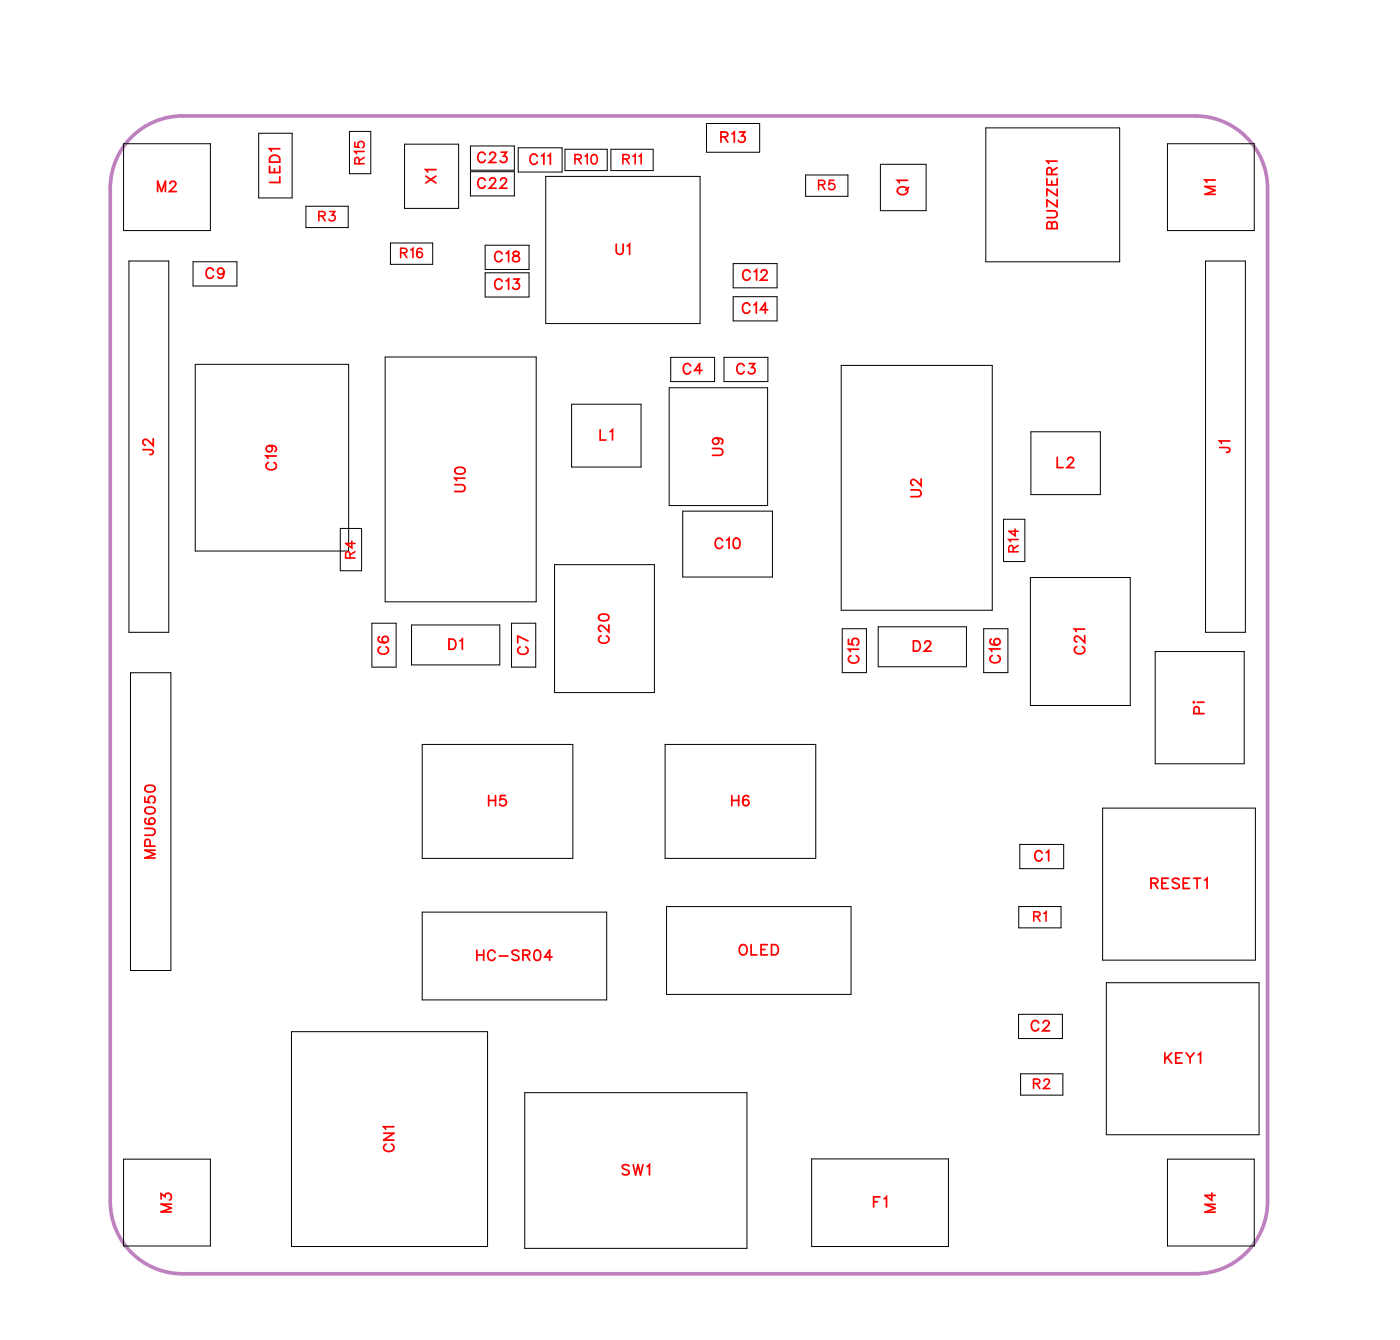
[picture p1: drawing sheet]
<svg xmlns="http://www.w3.org/2000/svg" width="97mm" height="93mm" viewBox="0 0 97 93" stroke-linecap="round" stroke-linejoin="round" font-family="sans-serif">
<path d="M9.4 9.2a5 5 0 0 1 3.2-1.2h70a5 5 0 0 1 5 5v70a5 5 0 0 1-5 5h-70a5 5 0 0 1-5-5v-70a5 5 0 0 1 1.8-3.8z" fill="none" stroke="#bf80bf" stroke-width=".25"/>
<g fill="none" stroke="#000" stroke-width=".07">
<path d="M8.5 9.9h6v6h-6zM8.9 18h2.8v25.7h-2.8zM13.3 18.1h3.1v1.7h-3.1zM17.9 9.2h2.3v4.5h-2.3zM21.1 14.3h3v1.4h-3zM24.2 9.1h1.4v2.9h-1.4zM27 16.8h2.9v1.5h-2.9zM28 10h3.7v4.4h-3.7zM32.5 10.1h3.1v1.7h-3.1zM32.5 11.9h3.1v1.6h-3.1zM33.5 16.9h3.1v1.7h-3.1zM33.5 18.8h3.1v1.7h-3.1z"/>
<path d="M35.8 10.2h3.1v1.7h-3.1zM37.7 12.2h10.7v10.2h-10.7zM39.1 10.3h2.9v1.5h-2.9zM42.2 10.3h3v1.5h-3zM48.8 8.5h3.7v2h-3.7zM50.7 18.2h3v1.7h-3zM55.7 12.1h2.9v1.5h-2.9zM60.9 11.4h3.1v3.2h-3.1zM68.1 8.8h9.3v9.3h-9.3zM80.7 9.9h6v6h-6zM83.3 18h2.8v25.7h-2.8zM13.5 25.2h10.6v12.9h-10.6z"/>
<path d="M23.5 36.5h1.5v2.9h-1.5zM26.6 24.7h10.5v16.9h-10.5zM38.3 39h6.9v8.9h-6.9zM39.5 27.9h4.8v4.4h-4.8zM46.3 26.8h6.8v8.1h-6.8zM46.4 24.7h3v1.7h-3zM47.2 35.3h6.2v4.6h-6.2zM50 24.7h3.1v1.7h-3.1zM50.7 20.5h3v1.7h-3zM58.1 25.2h10.5v17h-10.5zM69.4 35.9h1.4v2.9h-1.4zM71.2 39.9h6.9v8.8h-6.9z"/>
<path d="M71.3 29.8h4.8v4.4h-4.8zM9 46.5h2.8v20.6h-2.8zM25.7 43.1h1.7v3h-1.7zM28.4 43.2h6.1v2.7h-6.1zM29.2 51.4h10.4v7.9h-10.4zM35.4 43.1h1.6v3h-1.6zM46 51.4h10.4v7.9h-10.4zM58.2 43.4h1.7v3.1h-1.7zM60.7 43.3h6.1v2.8h-6.1zM68 43.4h1.7v3.1h-1.7zM70.5 58.3h3v1.7h-3zM76.2 55.8h10.6v10.5h-10.6z"/>
<path d="M79.9 45h6.1v7.8h-6.1zM20.1 71.3h13.6v14.8h-13.6zM29.2 63h12.7v6.1h-12.7zM36.3 75.5h15.3v10.8h-15.3zM46.1 62.6h12.7v6.1h-12.7zM70.4 70.1h3v1.7h-3zM70.4 62.6h2.9v1.5h-2.9zM70.6 74.2h2.9v1.5h-2.9zM76.5 67.9h10.5v10.5h-10.5zM8.5 80.1h6v6h-6zM56.1 80.1h9.5v6h-9.5zM80.7 80.1h6v6h-6z"/>
</g>
<g fill="none" stroke="#f00" stroke-width=".12">
<path d="M10.9 13.2v-.7l.3 .7 .2-.7v.7M11.7 12.7l.2-.2h.1l.2 .2-.1 .2-.4 .3h.5M14.8 18.7a.26 .26 0 0 0-.3-.2 .26 .26 0 0 0-.3 .3v.2a.26 .26 0 0 0 .3 .2 .26 .26 0 0 0 .3-.1M15.5 18.8a.22 .22 0 0 1-.3 .1 .22 .22 0 0 1-.1-.3 .22 .22 0 0 1 .3 0l.1 .2a.34 .34 0 0 1-.3 .4l-.1-.1M18.6 11.5v.4h.7v-.4M18.7 10.8l.2-.1 .3 .1 .1 .4h-.7zM19 11.7v.2M19.3 10.3h-.7l.2 .1M19.3 12.2v.4h-.7M29.4 12.2l.7 .4M30.1 11.7h-.7l.2 .2M30.1 12.2l-.7 .4"/>
<path d="M33.5 12.5a.26 .26 0 0 0-.3-.2 .26 .26 0 0 0-.2 .3v.1a.26 .26 0 0 0 .2 .3 .26 .26 0 0 0 .3-.2M33.5 10.7a.26 .26 0 0 0-.3-.2 .26 .26 0 0 0-.2 .3v.2a.26 .26 0 0 0 .2 .2 .26 .26 0 0 0 .3-.1M33.9 12.5l.1-.2h.1l.2 .1-.1 .3-.4 .3h.5M33.9 10.7l.1-.2h.1l.2 .2-.1 .2-.4 .3h.5M34.6 12.5l.1-.2h.2l.1 .1-.1 .3-.3 .3h.4M34.6 10.5h.4l-.2 .3a.24 .24 0 0 1 .2 .4 .24 .24 0 0 1-.4-.1M34.7 19.5a.26 .26 0 0 0-.3-.2 .26 .26 0 0 0-.2 .3v.1a.26 .26 0 0 0 .2 .3 .26 .26 0 0 0 .3-.2M34.7 17.5a.26 .26 0 0 0-.3-.1 .26 .26 0 0 0-.2 .2v.2a.26 .26 0 0 0 .2 .3 .26 .26 0 0 0 .3-.2M35 19.4l.2-.1v.7M35 17.5l.2-.1v.7M35.5 19.3h.4l-.2 .3a.24 .24 0 0 1 .1 .3 .24 .24 0 0 1-.4 0M35.5 17.4v.2l.3 .1 .1 .1a.24 .24 0 0 1-.2 .3 .24 .24 0 0 1-.3-.3l.5-.3-.1-.1z"/>
<path d="M37.1 10.8a.26 .26 0 0 0-.3-.2 .26 .26 0 0 0-.2 .3v.2a.26 .26 0 0 0 .2 .3 .26 .26 0 0 0 .3-.2M37.4 10.8l.2-.2v.8M37.9 10.8l.1-.2v.8M42.6 16.9v.5l.2 .2 .2-.1 .1-.6M43.4 17l.1-.1v.7M49.8 9.5l.4-.1 .1-.1-.2-.2h-.3v.7M50.1 9.5l.2 .3M50.6 9.3l.2-.2v.7M51.1 9.1h.4l-.2 .3a.24 .24 0 0 1 .2 .4 .25 .25 0 0 1-.5-.1M51.9 18.8a.26 .26 0 0 0-.3-.2 .26 .26 0 0 0-.3 .3v.2a.26 .26 0 0 0 .3 .3 .26 .26 0 0 0 .3-.2M52.1 18.8l.2-.2v.8M52.6 18.8l.2-.2h.1l.1 .2-.1 .2-.3 .4h.5"/>
<path d="M62.1 13a.35 .35 0 0 1 .5-.1 .35 .35 0 0 1 .1 .4 .33 .33 0 0 1-.5 .1 .33 .33 0 0 1-.1-.4zM62.7 12.5h-.7l.2 .1M62.8 12.9l-.2 .2M72.4 14.6h.5l.2 .2-.1 .2h-.6M72.4 12.3v.5h.7v-.5M72.7 15.5l-.1-.2-.2 .1v.4h.7v-.3l-.2-.2-.2 .1v.4M72.7 12.1v-.4l-.3-.1v.5h.7M72.7 12.5v.3M73.1 11.1h-.7l.1 .2M73.1 13.8v.5l-.7-.5v.5M73.1 13.1v.4l-.7-.4v.4M73.1 11.6l-.4 .2"/>
<path d="M84 12.4h-.7l.1 .2M84 12.9h-.7l.7 .3-.7 .2h.7M9.9 31.1h.6l.1 .2-.2 .1M10.6 30.3v.5l-.3-.3-.3-.2-.1 .2v.1l.2 .2M18.6 32a.26 .26 0 0 0-.2 .3 .26 .26 0 0 0 .3 .2h.1a.26 .26 0 0 0 .3-.2 .26 .26 0 0 0-.2-.3M18.6 30.8a.22 .22 0 0 1 .2 .3 .22 .22 0 0 1-.3 .1 .22 .22 0 0 1 0-.4h.1a.34 .34 0 0 1 .5 .3l-.1 .1M19.1 31.5h-.7l.1 .2M31.4 33.5h.5l.2 .2-.1 .2-.6 .1M31.5 32.4l.2-.1a.3 .3 0 0 1 .4 .3 .38 .38 0 0 1-.3 .2 .38 .38 0 0 1-.4-.3zM32.1 33h-.7l.2 .2M41.5 29.7v.7h.4M42.2 29.8l.1-.1v.7"/>
<path d="M47.7 25.3a.26 .26 0 0 0-.3-.2 .26 .26 0 0 0-.2 .3v.2a.26 .26 0 0 0 .2 .2 .26 .26 0 0 0 .3-.1M48.5 25.6h-.5l.4-.5v.7M49.3 31h.5l.2 .2-.1 .2-.6 .1M49.5 30.3a.22 .22 0 0 1 .2 .3 .22 .22 0 0 1-.4 .1 .22 .22 0 0 1 .1-.4h.1a.34 .34 0 0 1 .5 .2l-.1 .2M49.9 37.4a.26 .26 0 0 0-.3-.2 .26 .26 0 0 0-.2 .3v.1a.26 .26 0 0 0 .2 .3 .26 .26 0 0 0 .3-.2M50.2 37.3l.2-.1v.7M50.8 37.2h.1a.37 .37 0 0 1 .3 .3 .37 .37 0 0 1-.3 .4 .45 .45 0 0 1-.1-.7zM51.4 25.3a.26 .26 0 0 0-.3-.2 .26 .26 0 0 0-.2 .3v.2a.26 .26 0 0 0 .2 .2 .26 .26 0 0 0 .3-.1M51.8 25.1h.4l-.2 .3a.24 .24 0 0 1 .1 .4 .24 .24 0 0 1-.4-.1M51.8 21.1a.26 .26 0 0 0-.3-.2 .26 .26 0 0 0-.2 .3v.2a.26 .26 0 0 0 .2 .2 .26 .26 0 0 0 .3-.1M52.1 21.1l.2-.2v.7M53.1 21.4h-.5l.3-.5v.7"/>
<path d="M63 33.8h.5l.2 .2-.1 .3h-.6M63.7 33.1v.5l-.4-.4-.2-.1-.1 .2v.1l.1 .1M73.1 31.6v.7h.4M73.8 31.8l.1-.2h.2l.1 .1-.1 .3-.3 .3h.4M84.3 30.9l.6 .1 .1 .2-.2 .1M85 30.5h-.7l.1 .1M10 57.2h.5l.2 .2-.1 .3h-.6M10 55.1v.3h.3a.25 .25 0 0 1 0-.3 .25 .25 0 0 1 .4 0 .25 .25 0 0 1-.1 .4M10 55.9l.3-.1a.3 .3 0 0 1 .4 .2 .38 .38 0 0 1-.4 .2 .38 .38 0 0 1-.3-.2zM10 54.4l.3-.1a.3 .3 0 0 1 .4 .2 .38 .38 0 0 1-.4 .2 .38 .38 0 0 1-.3-.2zM10.1 56.6h-.1a.35 .35 0 0 0 .3 .4 .35 .35 0 0 0 .4-.2 .22 .22 0 0 0-.2-.3 .22 .22 0 0 0-.2 .2 .22 .22 0 0 0 .2 .3M10.4 58.5l-.1-.4-.2-.1-.1 .5h.7"/>
<path d="M10.7 58.7h-.7l.7 .3-.7 .3h.7M26.2 44a.35 .35 0 0 0 .2 .5 .35 .35 0 0 0 .4-.3 .22 .22 0 0 0-.2-.2 .22 .22 0 0 0-.2 .2 .22 .22 0 0 0 .2 .2M26.3 44.7a.26 .26 0 0 0-.2 .3 .26 .26 0 0 0 .3 .2h.2a.26 .26 0 0 0 .2-.2 .26 .26 0 0 0-.1-.3M31 44.2h.3a.38 .38 0 0 1 .2 .3 .38 .38 0 0 1-.2 .4h-.3zM31.8 44.3l.2-.1v.7M33.8 55v.7M33.8 55.3h.5M34.3 55v.7M34.9 55h-.3v.3a.25 .25 0 0 1 .3 0 .25 .25 0 0 1 0 .3 .25 .25 0 0 1-.4-.1M36 44.7a.26 .26 0 0 0-.2 .3 .26 .26 0 0 0 .3 .2h.1a.26 .26 0 0 0 .3-.2 .26 .26 0 0 0-.2-.3M36.5 44.3l-.7-.4v.5M41.4 42.5l.3-.1a.3 .3 0 0 1 .4 .3 .38 .38 0 0 1-.4 .2 .38 .38 0 0 1-.3-.3z"/>
<path d="M41.6 43.9a.26 .26 0 0 0-.2 .3 .26 .26 0 0 0 .3 .2h.1a.26 .26 0 0 0 .3-.2 .26 .26 0 0 0-.2-.3M42.1 43.2v.5l-.3-.4-.3-.1-.1 .1v.2l.2 .1M50.6 55.3h.5M50.6 55v.7M51.1 55v.7M51.7 55.1v-.1a.35 .35 0 0 0-.4 .3 .35 .35 0 0 0 .2 .4 .22 .22 0 0 0 .3-.2 .22 .22 0 0 0-.2-.3 .22 .22 0 0 0-.3 .2M58.7 44.2v.3h.3a.25 .25 0 0 1-.1-.3 .25 .25 0 0 1 .4 0 .25 .25 0 0 1-.1 .4M58.8 45.3a.26 .26 0 0 0-.1 .3 .26 .26 0 0 0 .2 .2h.2a.26 .26 0 0 0 .3-.2 .26 .26 0 0 0-.2-.3M59.4 44.9h-.7l.1 .1M63.1 44.3h.3a.38 .38 0 0 1 .2 .3 .38 .38 0 0 1-.2 .4h-.3zM63.9 44.5l.2-.2h.1l.1 .1-.1 .3-.3 .3h.5M68.5 44.2a.35 .35 0 0 0 .2 .4 .35 .35 0 0 0 .4-.2 .22 .22 0 0 0-.2-.3 .22 .22 0 0 0-.2 .2 .22 .22 0 0 0 .2 .3"/>
<path d="M68.6 45.3a.26 .26 0 0 0-.2 .3 .26 .26 0 0 0 .3 .2h.2a.26 .26 0 0 0 .2-.2 .26 .26 0 0 0-.1-.3M69.1 44.8h-.7l.2 .2M72 58.9a.26 .26 0 0 0-.3-.1 .26 .26 0 0 0-.2 .2v.2a.26 .26 0 0 0 .2 .3 .26 .26 0 0 0 .3-.2M72.3 58.9l.2-.1v.7M74.4 44.7a.26 .26 0 0 0-.1 .3 .26 .26 0 0 0 .2 .2h.2a.26 .26 0 0 0 .3-.2 .26 .26 0 0 0-.2-.3M75 43.9v.5l-.4-.3-.2-.1-.1 .1v.1l.1 .2M75 43.5h-.7l.1 .1M82.5 48.5v.1zM82.8 48.5h.4M82.9 49.3v-.4h-.3l-.1 .4h.7M26.5 78.3h.7l-.7 .5h.7M26.7 79.1a.26 .26 0 0 0-.2 .3 .26 .26 0 0 0 .3 .2h.2a.26 .26 0 0 0 .2-.2 .26 .26 0 0 0-.1-.3"/>
<path d="M27.2 77.9h-.7l.2 .1M33 65.6v.8M33 66h.4M33.4 65.6v.8M34.2 65.8a.26 .26 0 0 0-.3-.2 .26 .26 0 0 0-.2 .3v.2a.26 .26 0 0 0 .2 .3 .26 .26 0 0 0 .3-.2M34.5 66.1h.6M35.9 65.8l-.2-.2-.3 .2 .1 .1 .4 .3v.1l-.2 .1-.3-.1M36.1 66h.5v-.3l-.5-.1v.8M36.4 66l.2 .4M37 65.7l.1-.1a.37 .37 0 0 1 .3 .4 .37 .37 0 0 1-.3 .4 .45 .45 0 0 1-.1-.7zM38.2 66.1h-.5l.3-.5v.8M51.2 65.4v-.1a.33 .33 0 0 1 .5 .3 .33 .33 0 0 1-.5 .3l-.1-.2z"/>
<path d="M51.9 65.3v.7h.4M52.6 65.6h.3M53 65.3h-.4v.7h.4M53.3 65.3h.3a.38 .38 0 0 1 .2 .3 .38 .38 0 0 1-.2 .4h-.3zM71.8 70.7a.26 .26 0 0 0-.3-.2 .26 .26 0 0 0-.2 .3v.2a.26 .26 0 0 0 .2 .2 .26 .26 0 0 0 .3-.1M72.1 70.7l.2-.2h.1l.1 .2-.1 .2-.3 .3h.5M79.6 61h.4v-.2l-.1-.1h-.3v.7M79.8 61l.2 .4M80.3 61h.3M80.5 72.7v.8M80.7 73.1l.3 .4M80.8 60.7h-.5v.7h.5"/>
<path d="M81 72.7l-.5 .5M81.3 73.1h.2M81.5 60.8l-.2-.1-.3 .1 .1 .2 .4 .2v.1l-.2 .1-.3-.1M81.7 72.7h-.4v.8h.4M81.8 61h.3M82 72.7l.3 .4v.4M82.2 60.7h-.4v.7h.4M82.5 60.7h.5M82.5 72.7l-.2 .4M82.8 60.7v.7M82.8 72.9l.2-.2v.8M83.3 60.8l.1-.1v.7"/>
<path d="M11.1 82.8v-.3l.3 .2a.24 .24 0 0 1 .4-.2 .24 .24 0 0 1-.1 .4M11.8 83.2h-.7l.7 .3-.7 .2h.7M43.5 80.6l-.2-.1-.3 .1 .1 .1 .4 .3v.1l-.2 .1-.3-.1M43.8 80.5l.1 .7 .2-.7 .2 .7 .1-.7M44.7 80.6l.2-.1v.7M60.4 83h.3M60.8 82.7h-.4v.7M61.1 82.8l.2-.1v.7M83.8 82.4v.5l-.5-.3h.7M84 83.2h-.7l.7 .3-.7 .3h.7"/>
</g>
<g fill="none" stroke="#f00" stroke-width=".11">
<path d="M22 14.9h.4v-.2l-.4-.1v.7M22.3 14.9l.2 .4M22.8 14.6h.3l-.1 .3a.22 .22 0 0 1 .1 .3 .22 .22 0 0 1-.4-.1M24.5 9.8v.3l.3 .1a.23 .23 0 0 1 0-.4 .23 .23 0 0 1 .3 .1 .23 .23 0 0 1 0 .3M24.8 11.3v-.4h-.2l-.1 .4h.7M25.2 10.5h-.7l.1 .1M25.2 10.9l-.4 .2M27.7 17.5l.4-.1v-.2h-.4v.6M27.9 17.5l.2 .3M28.4 17.3l.1-.1v.6M29.2 17.2h-.1a.32 .32 0 0 0-.3 .2 .32 .32 0 0 0 .2 .4 .2 .2 0 0 0 .2-.2 .2 .2 0 0 0-.2-.2 .2 .2 0 0 0-.2 .2M39.7 11h.4v-.3h-.4v.6"/>
<path d="M40 11l.2 .3M40.4 10.8l.2-.1v.6M40.9 10.7a.32 .32 0 0 1 .4 .2 .32 .32 0 0 1-.2 .4l-.2-.1v-.2zM43.1 11h.3l.1-.3h-.4v.6M43.3 11l.2 .3M43.8 10.8l.1-.1v.6M44.2 10.8l.1-.1v.6M56.6 12.8l.4-.1v-.2h-.4v.6M56.8 12.8l.2 .3M57.7 12.5h-.4v.2a.23 .23 0 0 1 .4 0 .23 .23 0 0 1-.1 .4 .23 .23 0 0 1-.3-.1M24.2 38.6v-.4h-.3v.4h.6M24.3 37.4v.5l-.4-.4h.6"/>
<path d="M24.5 38.1l-.3 .2M70 38.1v-.3l-.2-.1-.1 .4h.7M70.2 36.6v.4l-.5-.3h.7M70.4 37.3h-.7l.2 .1M70.4 37.7l-.4 .2M71.4 74.9l.4-.1 .1-.2h-.5v.6M71.5 63.3h.3l.1-.2-.4-.1v.7M71.7 74.9l.2 .3M71.7 63.3l.2 .4M72.2 63.1l.1-.1v.7M72.2 74.7l.1-.1 .2 .1-.4 .5h.5"/>
</g>
<g font-size="1.2" fill="#fff">
<text x="33" y="11.5">C23</text>
<text x="36.6" y="11.6">C11</text>
<text x="49.8" y="10.1">R13</text>
<text x="10.8" y="13.5">M2</text>
<text x="19.6" y="12.7" transform="rotate(-90 19.6 12.7)">LED1</text>
<text x="30.4" y="12.7" transform="rotate(-90 30.4 12.7)">X1</text>
<text x="33" y="13.3">C22</text>
<text x="42.5" y="17.9">U1</text>
<text x="63" y="13.5" transform="rotate(-90 63 13.5)">Q1</text>
<text x="73.4" y="15.9" transform="rotate(-90 73.4 15.9)">BUZZER1</text>
<text x="84.3" y="13.5" transform="rotate(-90 84.3 13.5)">M1</text>
<text x="14.2" y="19.5">C9</text>
<text x="34.1" y="20.3">C13</text>
<text x="34.1" y="18.4">C18</text>
<text x="51.3" y="21.9">C14</text>
<text x="51.3" y="19.6">C12</text>
<text x="47.2" y="26.1">C4</text>
<text x="50.9" y="26.1">C3</text>
<text x="10.9" y="31.5" transform="rotate(-90 10.9 31.5)">J2</text>
<text x="19.4" y="32.5" transform="rotate(-90 19.4 32.5)">C19</text>
<text x="32.4" y="34" transform="rotate(-90 32.4 34)">U10</text>
<text x="41.4" y="30.7">L1</text>
<text x="50.3" y="31.5" transform="rotate(-90 50.3 31.5)">U9</text>
<text x="64" y="34.4" transform="rotate(-90 64 34.4)">U2</text>
<text x="73" y="32.6">L2</text>
<text x="85.3" y="31.3" transform="rotate(-90 85.3 31.3)">J1</text>
<text x="49.4" y="38.2">C10</text>
<text x="27.1" y="45.3" transform="rotate(-90 27.1 45.3)">C6</text>
<text x="31" y="45.2">D1</text>
<text x="36.8" y="45.3" transform="rotate(-90 36.8 45.3)">C7</text>
<text x="42.4" y="44.5" transform="rotate(-90 42.4 44.5)">C20</text>
<text x="59.7" y="45.9" transform="rotate(-90 59.7 45.9)">C15</text>
<text x="63.1" y="45.3">D2</text>
<text x="69.4" y="45.9" transform="rotate(-90 69.4 45.9)">C16</text>
<text x="75.3" y="45.2" transform="rotate(-90 75.3 45.2)">C21</text>
<text x="83.5" y="49.4" transform="rotate(-90 83.5 49.4)">Pi</text>
<text x="11" y="59.3" transform="rotate(-90 11 59.3)">MPU6050</text>
<text x="33.7" y="56">H5</text>
<text x="50.5" y="56">H6</text>
<text x="71.5" y="59.8">C1</text>
<text x="79.5" y="61.7">RESET1</text>
<text x="32.9" y="66.7">HC-SR04</text>
<text x="51" y="66.3">OLED</text>
<text x="71.2" y="71.5">C2</text>
<text x="80.5" y="73.8">KEY1</text>
<text x="12.1" y="83.8" transform="rotate(-90 12.1 83.8)">M3</text>
<text x="27.5" y="79.6" transform="rotate(-90 27.5 79.6)">CN1</text>
<text x="43" y="81.5">SW1</text>
<text x="60.3" y="83.7">F1</text>
<text x="84.3" y="83.8" transform="rotate(-90 84.3 83.8)">M4</text>
</g>
<g font-size="1.1" fill="#fff">
<text x="25.4" y="11.4" transform="rotate(-90 25.4 11.4)">R15</text>
<text x="39.7" y="11.6">R10</text>
<text x="43" y="11.6">R11</text>
<text x="22" y="15.5">R3</text>
<text x="56.5" y="13.4">R5</text>
<text x="27.6" y="18.1">R16</text>
<text x="24.8" y="38.6" transform="rotate(-90 24.8 38.6)">R4</text>
<text x="70.7" y="38.2" transform="rotate(-90 70.7 38.2)">R14</text>
<text x="71.4" y="63.9">R1</text>
<text x="71.4" y="75.5">R2</text>
</g>
</svg>
